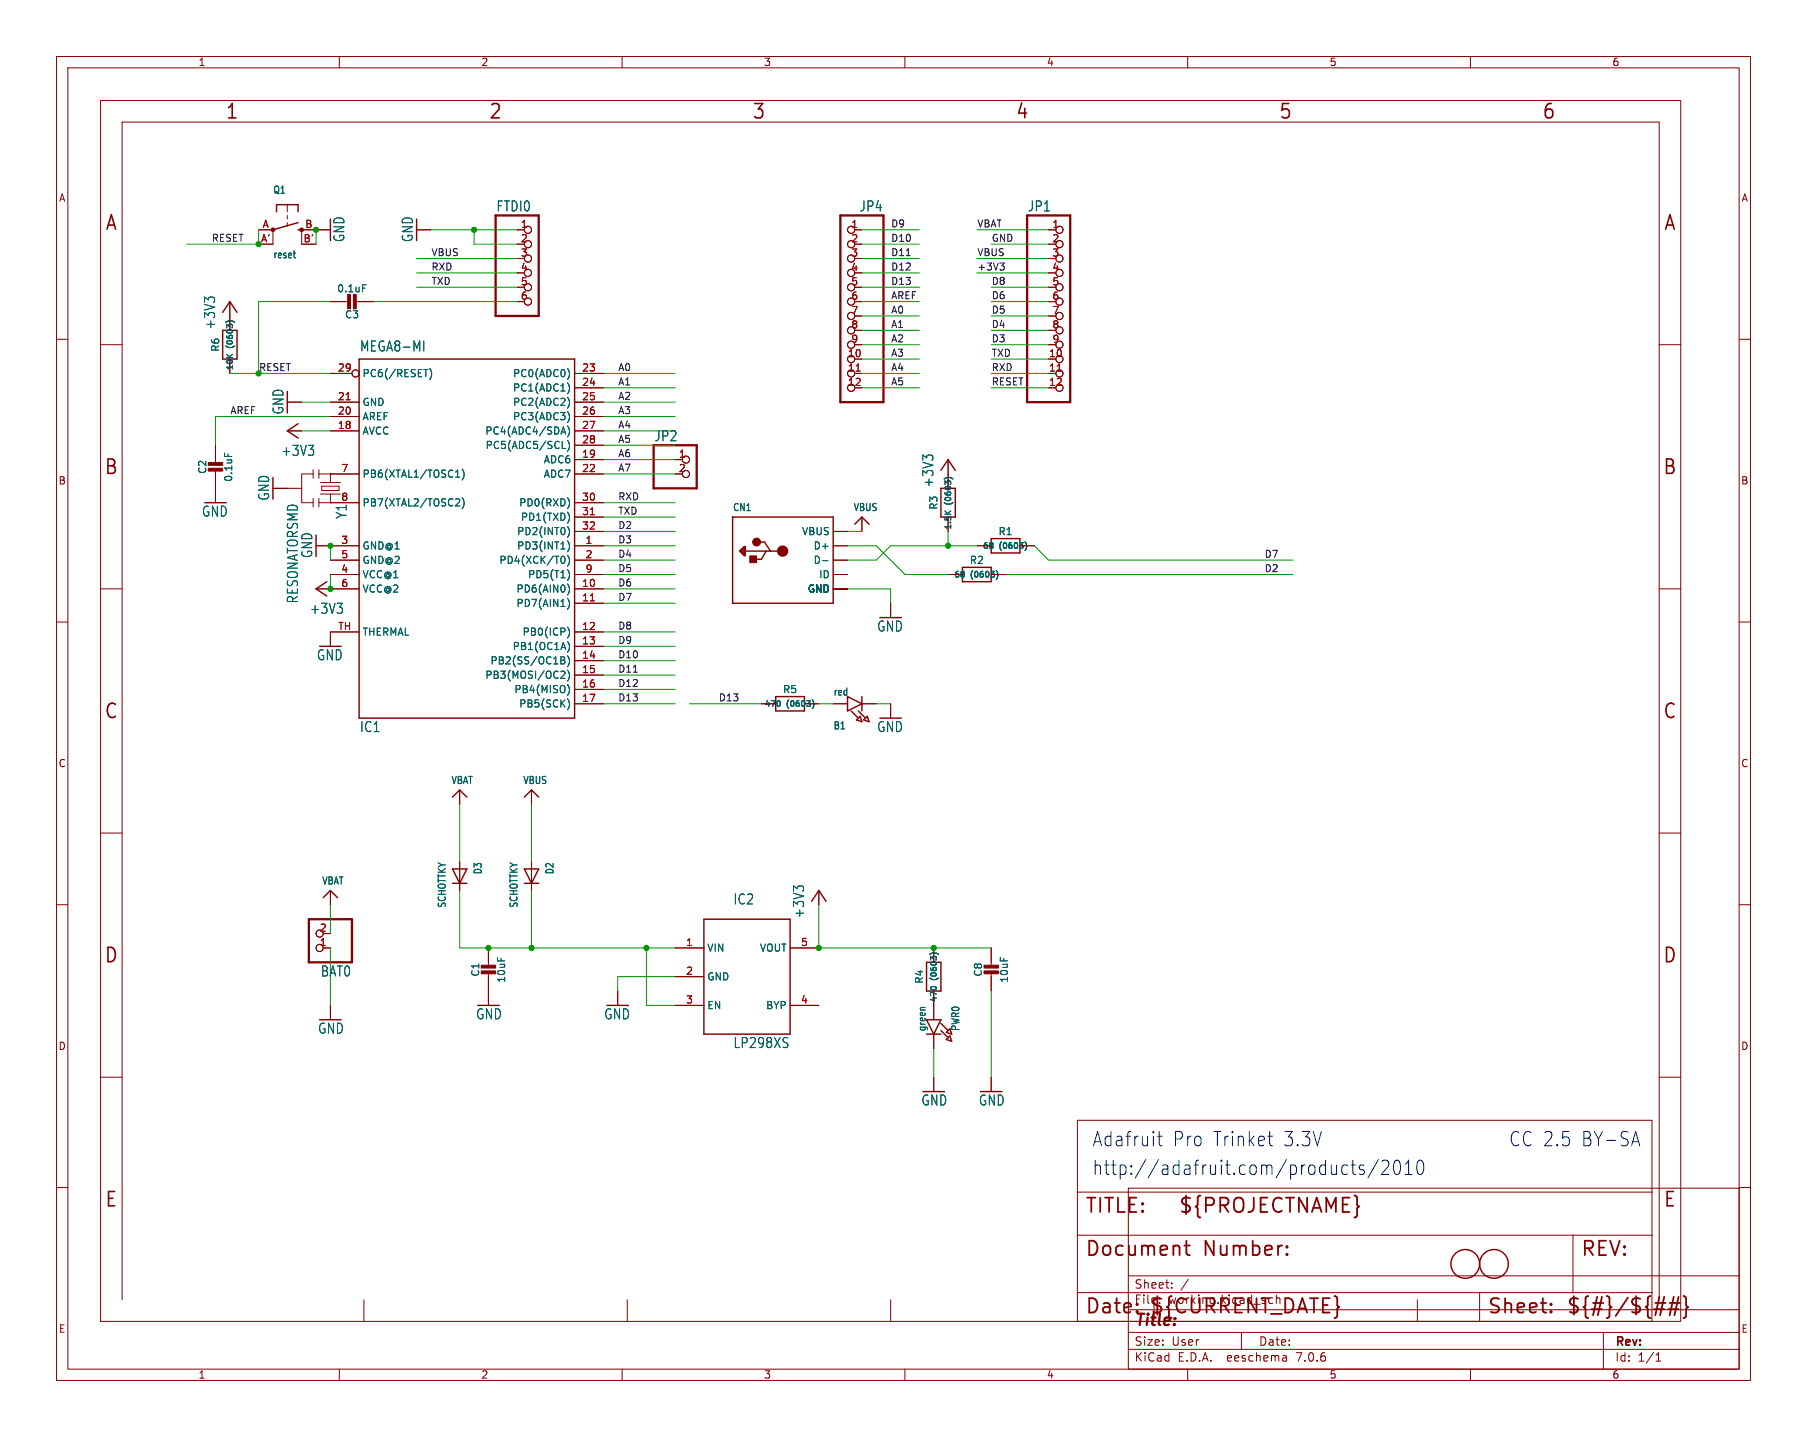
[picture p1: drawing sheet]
<svg xmlns="http://www.w3.org/2000/svg" width="320mm" height="254mm" viewBox="0 0 320 254" stroke-linecap="round" stroke-linejoin="round" font-family="sans-serif">
<g fill="none" stroke="#840000" stroke-width=".18">
<path d="M10 10h299.5v234.1h-299.5zM12 12h295.5v230.1h-295.5zM17.8 17.8h279.4v215.9h-279.4zM60 10v2M110 10v2M160 10v2M210 10v2M260 10v2M50.8 36.2v1.3M50.8 38.1v.6M50.8 39.4v.6M10 60h2"/>
<path d="M40.6 53.3v5.1M45.7 40.6h2.6v2.6h-2.6M58.4 40.6h-5.1v2.6h2.6M58.4 53.3h3.3M62.7 53.3h3.3M73.7 40.6h2.5M91.4 40.6h1.3M91.4 53.3h1.3M91.4 45.7h1.3M91.4 50.8h1.3M151.1 40.6h1.3M151.1 43.2h1.3"/>
<path d="M151.1 53.3h1.3M151.1 45.7h1.3M151.1 50.8h1.3M151.1 48.3h1.3M151.1 55.9h1.3M151.1 58.4h1.3M185.4 40.6h1.3M185.4 53.3h1.3M185.4 45.7h1.3M185.4 50.8h1.3M185.4 55.9h1.3M185.4 58.4h1.3"/>
<path d="M307.5 60h2M17.8 61h3.8M38.1 78.7v3.3M40.6 63.5v2.5M50.8 76.2h2.5M50.8 71.1h2.5M58.4 76.2h5.1M58.4 73.7h5.1M58.4 71.1h5.1M58.4 66h3.8M101.6 76.2h5.1M101.6 73.7h5.1"/>
<path d="M101.6 71.1h5.1M101.6 66h5.1M101.6 68.6h5.1M101.6 78.7h5.1M151.1 66h1.3M151.1 68.6h1.3M151.1 63.5h1.3M151.1 61h1.3M185.4 61h1.3M293.4 61h3.8M38.1 83.1v5.8M48.3 86.4h5"/>
<path d="M50.8 86.4h.1M55.4 83.8h-2.1v5.1h2.1M55.4 83.1v1.5M55.4 88.1v1.6M55.9 96.5h7.6M56.4 83.8h7.1M56.4 88.9h7.1M56.4 83.1v1.5M56.4 88.1v1.6M56.6 85.3h3.6M56.6 87.4h3.6M56.9 86h3v.7h-3z"/>
<path d="M58.4 83.8h.1M58.4 88.9h.1M58.4 99.1h5.1M58.4 83.8v1.5M58.4 87.4v1.5M101.6 96.5h5.1M101.6 81.3h5.1M101.6 99.1h5.1M101.6 83.8h5.1M101.6 88.9h5.1M101.6 91.4h5.1M101.6 94h5.1"/>
<path d="M119.4 81.3h1.2M147.3 96.5h2.6M147.3 99.1h2.6M147.3 94h2.6M152.4 91.4v2.6M167.6 81.3v5.1M167.6 91.4v2.6M172.7 96.5h2.6M180.3 96.5h2.6M10 110h2M17.8 104.1h3.8M55.9 104.1h7.6"/>
<path d="M58.4 101.6h5.1M63.5 111.8h-5.1v2.5M101.6 101.6h5.1M101.6 104.1h5.1M101.6 106.7h5.1M101.6 111.8h5.1M101.6 114.3h5.1M101.6 116.8h5.1M101.6 119.4h5.1M147.3 101.6h2.6M147.3 104.1h2.6M157.5 106.7v2.5"/>
<path d="M167.6 101.6h2.6M175.3 101.6h2.5M293.4 104.1h3.8M307.5 110h2M81.3 139.7v2.5M94 139.7v2.5M101.6 121.9h5.1M101.6 124.5h5.1M134.6 124.5h2.6M142.2 124.5h2.6M147.3 124.5h2.6M152.4 124.5h2.5"/>
<path d="M157.5 124.5v2.5M10 160h2M17.8 147.3h3.8M58.4 157.5v2.5M81.3 152.4v5.1M94 152.4v5.1M144.8 157.5v2.5M293.4 147.3h3.8M307.5 160h2M57.1 167.6h1.3M57.1 165.1h1.3M58.4 177.8v2.5"/>
<path d="M86.4 167.6v3.3M86.4 172v5.8M109.2 175.3v2.5M119.4 167.6h5.1M119.4 172.7h5.1M119.4 177.8h5.1M139.7 167.6h5.1M139.7 177.8h5.1M165.1 167.6v2.6M165.1 175.3v5M175.3 167.6v3.3M175.3 172v3.3"/>
<path d="M17.8 190.5h3.8M165.1 182.9v2.5M165.1 190.5v2.5M175.3 190.5v2.5M190.5 198.1h101.6v35.6h-101.6zM293.4 190.5h3.8M10 210h2M190.5 210.8h101.6M190.5 218.4h101.6M199.5 210.1h108v32h-108zM278.1 218.4v10.2M307.5 210h2"/>
<path d="M21.6 229.9v-208.3h271.8v208.3M64.3 229.9v3.8M110.9 229.9v3.8M157.5 229.9v3.8M190.5 228.6h101.6M199.5 238.6h108M199.5 235.6h108M199.5 231.6h108M199.5 225.6h108M207.2 227.7v.1M207.2 226.9v.1M210.1 226.2l-1.3 2"/>
<path d="M219.5 235.6v3M227.4 239.8l.1 .9M250.6 229.9v3.8M261.6 228.6v5.1M283.5 235.6v6.5M292.8 239.6l.5-.4v1.5M60 242.1v2M110 242.1v2M160 242.1v2M210 242.1v2M227.5 240.6l-.2 .1M227.5 240.1h-.2"/>
<path d="M260 242.1v2M292.8 240.7h.9"/>
<circle cx="93.3" cy="50.8" r=".63"/>
<circle cx="93.3" cy="53.3" r=".63"/>
<circle cx="93.3" cy="48.3" r=".63"/>
<circle cx="93.3" cy="43.2" r=".63"/>
<circle cx="93.3" cy="45.7" r=".63"/>
<circle cx="93.3" cy="40.6" r=".63"/>
<circle cx="150.5" cy="48.3" r=".63"/>
<circle cx="150.5" cy="40.6" r=".63"/>
<circle cx="150.5" cy="53.3" r=".63"/>
<circle cx="150.5" cy="58.4" r=".63"/>
<circle cx="150.5" cy="55.9" r=".63"/>
<circle cx="150.5" cy="50.8" r=".63"/>
<circle cx="150.5" cy="43.2" r=".63"/>
<circle cx="150.5" cy="45.7" r=".63"/>
<circle cx="187.3" cy="43.2" r=".63"/>
<circle cx="187.3" cy="45.7" r=".63"/>
<circle cx="187.3" cy="40.6" r=".63"/>
<circle cx="187.3" cy="53.3" r=".63"/>
<circle cx="187.3" cy="55.9" r=".63"/>
<circle cx="187.3" cy="58.4" r=".63"/>
<circle cx="187.3" cy="48.3" r=".63"/>
<circle cx="187.3" cy="50.8" r=".63"/>
<circle cx="62.9" cy="66" r=".63"/>
<circle cx="150.5" cy="63.5" r=".63"/>
<circle cx="150.5" cy="66" r=".63"/>
<circle cx="150.5" cy="61" r=".63"/>
<circle cx="150.5" cy="68.6" r=".63"/>
<circle cx="187.3" cy="63.5" r=".63"/>
<circle cx="187.3" cy="61" r=".63"/>
<circle cx="187.3" cy="66" r=".63"/>
<circle cx="187.3" cy="68.6" r=".63"/>
<circle cx="121.3" cy="83.8" r=".63"/>
<circle cx="121.3" cy="81.3" r=".63"/>
<circle cx="56.5" cy="165.1" r=".63"/>
<circle cx="56.5" cy="167.6" r=".63"/>
</g>
<g fill="none" stroke="#840000" stroke-width=".25">
<path d="M48.9 37.5v-1.3h3.8v1.3M52.7 39.4l-4.4 1.2M39.4 58.4h2.5v5.1h-2.5zM39.4 55.2l1.2-1.9 1.3 1.9M52.7 40.6h.6M52.7 74.9l-1.9 1.3 1.9 1.3M63.5 63.5h38.1v63.5h-38.1zM129.5 91.4h17.8v15.3h-17.8v-15.3M131 97.5l.4-.4v.8l-.2-.2v-.2M131.6 96.7h.2v1.6h-.2l-.8-.8zM131.6 96.7v1.4M131.8 97.5h6.6"/>
<path d="M134.2 95.9h1l1 1.6M135.5 97.5l-.9 1.4h-1.2M151.1 92.7l1.3-1.3 1.3 1.3M166.4 83.2l1.2-1.9 1.3 1.9M166.4 86.4h2.5v5h-2.5zM175.3 95.2h5v2.6h-5zM57.8 102.9l-1.9 1.2 1.9 1.3M170.2 100.3h5.1v2.6h-5.1zM137.2 123.2h5v2.5h-5zM149.9 123.2l2.5 1.3-2.5 1.2zM150.5 125.7l1.3 1.3M151.4 127.3l.7-.6 .3 .9z"/>
<path d="M151.8 125.7l1.2 1.3M152.4 123.2v2.5M152.7 127.3l.7-.6 .3 .9zM57.1 158.7l1.3-1.2 1.3 1.2M80 153.7h2.5l-1.2 2.5zM80 156.2h2.5M80 141l1.3-1.3 1.2 1.3M92.7 153.7h2.5l-1.2 2.5zM92.7 156.2h2.5M92.7 141l1.3-1.3 1.2 1.3M143.5 159.4l1.3-1.9 1.2 1.9M124.5 162.6h15.2v20.3h-15.2z"/>
<path d="M163.8 170.2h2.6v5.1h-2.6zM163.8 182.9h2.6M163.8 180.3h2.6l-1.3 2.6zM166.4 181l1.2 1.2M166.4 182.2l1.2 1.3M168 181.9l-.7 .7 1 .3M168 183.2l.3 .9-1-.3z"/>
<circle cx="259.1" cy="223.5" r="2.54"/>
<circle cx="264.2" cy="223.5" r="2.54"/>
</g>
<g fill="none" stroke="#006464" stroke-width=".18">
<path d="M36.8 53l-.6-.5v1M37 52.6h.8M51.9 44.8h.4M52.2 45.6h.1M64.1 50.3h.6M54.5 78.7h1l-.5 .7M55.4 79.6v.8M74.9 60.3v1.8M74.9 65.3h.8M76 65.2a1.46 1.46 0 0 1 0 1.9M99.3 76.4h.6M99.4 79.3h.6"/>
<path d="M99.6 75.5l.4 1.3M100.3 77.9a1.46 1.46 0 0 1 0 1.9M100.4 65.2a1.49 1.49 0 0 1 0 1.8M100.4 67.8a1.49 1.49 0 0 1 0 1.8M100.4 70.3a1.49 1.49 0 0 1 0 1.8M100.4 72.8a1.49 1.49 0 0 1 0 1.9M100.4 75.4a1.47 1.47 0 0 1-.1 1.9M39.7 80.1v.6M80.6 84.4h.7M80.7 88.2l.5 .1 .1 .3-.8 .9h.8M80.8 83.3l.1-.2v1.3M81.7 82.9a1.46 1.46 0 0 1 0 2"/>
<path d="M81.7 88a1.46 1.46 0 0 1 0 2M99.5 98.4a.68 .68 0 0 1 .4 .6 .68 .68 0 0 1-.4 .6M100.3 95.6a1.46 1.46 0 0 1 0 2M100.3 98.2a1.46 1.46 0 0 1 0 1.9M100.4 93.2a1.47 1.47 0 0 1-.1 1.8M100.5 88.3l.2 .6-.2 .8M100.6 91.1v.9M145.4 99.2h1M163.8 81l-.6-.5v.9M164 80.5h.8M59.6 106.7h.9l-.5 .7M60.5 107.5v.8"/>
<path d="M99.2 116.1l.6 .2v.2l-.2 .3M99.2 116.8h.4M99.4 118.7l.4 .1 .1 .3-.8 .9h.8M99.6 116.8l.3 .2-.1 .3-.6 .1M100.3 105.8a1.46 1.46 0 0 1 0 1.9M100.3 110.9a1.46 1.46 0 0 1 0 1.9M100.3 113.4a1.46 1.46 0 0 1 0 2M100.3 116a1.46 1.46 0 0 1 0 1.9M100.3 118.5a1.46 1.46 0 0 1 0 1.9M100.4 100.8a1.49 1.49 0 0 1 0 1.8M100.4 103.3a1.47 1.47 0 0 1-.1 1.9M100.4 121.1a1.49 1.49 0 0 1 0 1.8"/>
<path d="M100.4 123.6a1.47 1.47 0 0 1-.1 1.9M141 157.2l-.7-.5v.9M141.2 156.7h.7M139.1 183.5l.2 .1M139.2 184.6v.5"/>
</g>
<g fill="#840000" stroke="#840000" stroke-width=".18">
<path d="M36.8 82.8h2.6v.5h-2.6z"/>
<path d="M36.8 81.8h2.6v.5h-2.6z"/>
<path d="M132.6 98.3h1.2v1.2h-1.2z"/>
<path d="M62.5 52.1h.5v2.5h-.5z"/>
<path d="M61.5 52.1h.5v2.5h-.5z"/>
<path d="M174 171.7h2.5v.5h-2.5z"/>
<path d="M174 170.7h2.5v.5h-2.5z"/>
<path d="M85.1 171.7h2.5v.5h-2.5z"/>
<path d="M85.1 170.7h2.5v.5h-2.5z"/>
<circle cx="48.3" cy="40.6" r=".33"/>
<circle cx="53.3" cy="40.6" r=".33"/>
<circle cx="133.8" cy="95.9" r=".7"/>
</g>
<path d="M39.9 57a1.17 1.17 0 0 1 1.6 0M166.9 84.7a1.17 1.17 0 0 1 1.6 0M181.2 95.8a1.17 1.17 0 0 1 0 1.6M176.2 100.9a1.17 1.17 0 0 1 0 1.5M137.8 124l.2 .3-.2 .6M143.6 123.8a1.17 1.17 0 0 1 0 1.5M164.4 168.8a1.17 1.17 0 0 1 1.5 0M164.6 174.6l.3-.1 .6 .1" fill="none" stroke="#006464" stroke-width=".2"/>
<path d="M61.2 70.7h.7M151.4 65.6h.7M186.9 65.6h.8M104.4 91h.7M104.4 106.3h.7" fill="none" stroke="#a90000" stroke-width=".18"/>
<circle cx="138.4" cy="97.5" r=".5" fill="none" stroke="#840000" stroke-width="1"/>
<path d="M87.6 38.1h7.6v17.8h-7.6zM148.6 38.1h7.6v33h-7.6zM181.6 38.1h7.6v33h-7.6zM115.6 78.7h7.6v7.7h-7.6zM54.6 162.6h7.6v7.6h-7.6z" fill="none" stroke="#840000" stroke-width=".41"/>
<g fill="none" stroke="#840000" stroke-width=".32">
<path d="M209.8 219.4v2.2l.1 .2 .5 .2M201.1 231.9l.1 .1-.1 .1M209.4 220.3h1M227.6 221.7l.1 .1-.1 .2M227.6 221.7l-.2 .1 .2 .2M227.6 220.4v.2M227.6 221.7v.3M227.6 220.4l.1 .1-.1 .1M227.6 220.4l-.2 .1 .2 .1M274.2 231.9l.2 .1-.2 .1M274.2 231.9l-.1 .1 .1 .1M274.2 230.5v.3"/>
<path d="M274.2 231.9v.2M274.2 230.5l.2 .2-.2 .1M274.2 230.5l-.1 .2 .1 .1M292.4 231.5h1.9M292.7 230.4h1.8M294.3 229.3l-.8 3.3M295 231.5h1.8M295.2 230.4h1.8M296 229.3l-.8 3.3M296.8 229.3l-.7 3.3M297.6 229.2l.4 .1 .1 .3v1.2l.4 .4-.4 .3v1.2l-.1 .3-.4 .1"/>
</g>
<path d="M160.2 45.2h.8M176.8 46.5h.8l-.5 .5M177.3 47l.3 .2v.3l-.3 .3M112 118.9h.7" fill="none" stroke="#0f0f0f" stroke-width=".18"/>
<g fill="none" stroke="#0000c2" stroke-width=".18">
<path d="M204.7 200.9h.8M205 200.1v2.2l.1 .2 .4 .1M224.2 200.9h.8M224.6 202.5l.4 .1M238.1 206l.2 .1M238.3 207.6l-.2 .1M238.9 206h.8M239.2 205.2v2.1l.1 .3 .4 .1M241.2 206.1l-.6-.1a.44 .44 0 0 0-.3 .4 .44 .44 0 0 0 .3 .5h.3a.44 .44 0 0 1 .4 .4 .44 .44 0 0 1-.4 .4l-.6-.1M243.7 205.1l-1.8 3.2M244.3 205.4l.3-.2h.6a.72 .72 0 0 1 .3 1.1l-1.3 1.4h1.4M246.7 205.3a.49 .49 0 0 1 .5-.1 .49 .49 0 0 1 .3 .5 1.62 1.62 0 0 1-.4 2 .56 .56 0 0 1-.6-.5 2.27 2.27 0 0 1 .2-1.9z"/>
<path d="M248.5 207.7h1.2M248.5 205.9l.6-.7v2.5M250.8 205.3a.49 .49 0 0 1 .5-.1 .49 .49 0 0 1 .3 .5 1.62 1.62 0 0 1-.4 2 .56 .56 0 0 1-.6-.5 2.27 2.27 0 0 1 .2-1.9zM288.7 201.9h1M289.2 200.1l.7 2.5"/>
</g>
<g fill="none" stroke="#009600" stroke-width=".18">
<path d="M45.7 40.6v2.6h-12.7M55.9 40.6v2.6M58.4 53.3h-12.7v12.7M66 53.3h25.4M73.7 45.7h17.7M73.7 50.8h17.7M73.7 48.3h17.7M76.2 40.6h15.2M83.8 40.6v2.6h7.6M152.4 58.4h10.2M152.4 45.7h10.2M152.4 40.6h10.2"/>
<path d="M152.4 43.2h10.2M152.4 50.8h10.2M152.4 53.3h10.2M152.4 55.9h10.2M152.4 48.3h10.2M172.7 45.7h12.7M172.7 40.6h12.7M172.7 48.3h12.7M175.3 58.4h10.1M175.3 43.2h10.1M175.3 50.8h10.1M175.3 53.3h10.1"/>
<path d="M175.3 55.9h10.1M40.6 66h17.8M53.3 76.2h5.1M53.3 71.1h5.1M58.4 73.7h-20.3v5M106.7 66h12.7M106.7 68.6h12.7M106.7 73.7h12.7M106.7 78.7h12.7M106.7 76.2h12.7M106.7 71.1h12.7M152.4 66h10.2"/>
<path d="M152.4 68.6h10.2M152.4 61h10.2M152.4 63.5h10.2M175.3 66h10.1M175.3 68.6h10.1M175.3 61h10.1M175.3 63.5h10.1M58.4 96.5v2.6M106.7 96.5h12.7M106.7 99.1h12.7M106.7 94h12.7M106.7 88.9h12.7"/>
<path d="M106.7 83.8h12.7M106.7 81.3h12.7M106.7 91.4h12.7M149.9 96.5h5l5.1 5.1h7.6M149.9 94h2.5M167.6 94v2.5M172.7 96.5h-15.2l-2.6 2.6h-5M182.9 96.5l2.5 2.6h43.2M58.4 101.6v2.5M106.7 119.4h12.7M106.7 104.1h12.7M106.7 101.6h12.7"/>
<path d="M106.7 111.8h12.7M106.7 114.3h12.7M106.7 106.7h12.7M106.7 116.8h12.7M149.9 104.1h7.6v2.6M177.8 101.6h50.8M106.7 124.5h12.7M106.7 121.9h12.7M121.9 124.5h12.7M144.8 124.5h2.5M154.9 124.5h2.6M81.3 157.5v10.1h38.1"/>
<path d="M81.3 142.2v10.2M94 142.2v10.2M94 157.5v10.1M58.4 160v5.1M58.4 167.6v10.2M114.3 167.6v10.2h5.1M119.4 172.7h-10.2v2.6M144.8 160v7.6h30.5M175.3 175.3v15.2M165.1 185.4v5.1"/>
</g>
<g fill="#009600" stroke="#009600" stroke-width=".18">
<circle cx="114.3" cy="167.6" r=".46"/>
<circle cx="94" cy="167.6" r=".46"/>
<circle cx="86.4" cy="167.6" r=".46"/>
<circle cx="58.4" cy="104.1" r=".46"/>
<circle cx="58.4" cy="96.5" r=".46"/>
<circle cx="83.8" cy="40.6" r=".46"/>
<circle cx="144.8" cy="167.6" r=".46"/>
<circle cx="165.1" cy="167.6" r=".46"/>
<circle cx="167.6" cy="96.5" r=".46"/>
<circle cx="45.7" cy="43.2" r=".46"/>
<circle cx="45.7" cy="66" r=".46"/>
<circle cx="55.9" cy="40.6" r=".46"/>
</g>
<g font-size="3.5" fill="#840000">
<text x="39.8" y="21.4">1</text>
<text x="86.3" y="21.4">2</text>
<text x="132.9" y="21.4">3</text>
<text x="179.5" y="21.4">4</text>
<text x="226" y="21.4">5</text>
<text x="272.6" y="21.4">6</text>
<text x="18.5" y="41.1">A</text>
<text x="294.1" y="41.1">A</text>
<text x="18.3" y="84.2">B</text>
<text x="293.9" y="84.2">B</text>
<text x="18.3" y="127.4">C</text>
<text x="293.9" y="127.4">C</text>
<text x="18.3" y="170.6">D</text>
<text x="293.9" y="170.6">D</text>
<text x="18.5" y="213.8">E</text>
<text x="191.8" y="214.9">TITLE:</text>
<text x="208.3" y="214.9">${PROJECTNAME}</text>
<text x="294" y="213.8">E</text>
<text x="191.8" y="222.5">Document</text>
<text x="212.8" y="222.5">Number:</text>
<text x="279.4" y="222.5">REV:</text>
<text x="191.8" y="232.7">Date:</text>
<text x="203.2" y="232.7">${CURRENT_DATE}</text>
<text x="262.9" y="232.7">Sheet:</text>
<text x="276.9" y="232.7">${#}/${##}</text>
</g>
<g font-size="3.5" fill="#0000c2">
<text x="193" y="203">Adafruit</text>
<text x="207.3" y="203">Pro Trinket</text>
<text x="226.8" y="203">3.3V</text>
<text x="266.7" y="203">CC 2.5</text>
<text x="279.5" y="203">BY-SA</text>
<text x="193" y="208">http://adafruit.com/products/2010</text>
</g>
<text font-size="2.8" fill="#840000" x="200.5" y="235">Title:</text>
<g font-size="2.5" fill="#006464">
<text x="87.7" y="37.6">FTDI0</text>
<text x="151.9" y="37.6">JP4</text>
<text x="181.7" y="37.6">JP1</text>
<text x="61.1" y="42.9" transform="rotate(-90 61.1 42.9)">GND</text>
<text x="73.2" y="42.9" transform="rotate(-90 73.2 42.9)">GND</text>
<text x="38.2" y="58.4" transform="rotate(-90 38.2 58.4)">+3V3</text>
<text x="63.6" y="62.4">MEGA8-MI</text>
<text x="50.4" y="73.4" transform="rotate(-90 50.4 73.4)">GND</text>
<text x="49.6" y="80.8">+3V3</text>
<text x="115.6" y="78.2">JP2</text>
<text x="47.8" y="88.6" transform="rotate(-90 47.8 88.6)">GND</text>
<text x="165.2" y="86.3" transform="rotate(-90 165.2 86.3)">+3V3</text>
<text x="35.6" y="91.6">GND</text>
<text x="61.5" y="91.8" transform="rotate(-90 61.5 91.8)">Y1</text>
<text x="55.4" y="98.8" transform="rotate(-90 55.4 98.8)">GND</text>
<text x="52.9" y="106.8" transform="rotate(-90 52.9 106.8)">RESONATORSMD</text>
<text x="54.7" y="108.8">+3V3</text>
<text x="155" y="111.9">GND</text>
<text x="55.9" y="117">GND</text>
<text x="63.6" y="129.7">IC1</text>
<text x="155" y="129.7">GND</text>
<text x="129.6" y="160.2">IC2</text>
<text x="142.4" y="162.5" transform="rotate(-90 142.4 162.5)">+3V3</text>
<text x="56.6" y="172.9">BAT0</text>
<text x="56.1" y="183">GND</text>
<text x="84.1" y="180.5">GND</text>
<text x="106.7" y="180.5">GND</text>
<text x="129.6" y="185.6">LP298XS</text>
<text x="162.8" y="195.7">GND</text>
<text x="173" y="195.7">GND</text>
</g>
<g font-size="2.1" fill="#840000">
<text x="200.5" y="230.8">File:</text>
<text x="200.5" y="228.1">Sheet:</text>
<text x="206.6" y="230.8">working.kicad_sch</text>
<text x="200.5" y="238.2">Size:</text>
<text x="207.2" y="238.2">User</text>
<text x="222.5" y="238.2">Date:</text>
<text x="285.5" y="238.4">Rev:</text>
<text x="200.5" y="241">KiCad</text>
<text x="208.2" y="241">E.D.A.</text>
<text x="217.1" y="241">eeschema</text>
<text x="229.5" y="241">7.0.6</text>
<text x="285.5" y="241">Id:</text>
<text x="289.6" y="241">1/1</text>
</g>
<g font-size="1.8" fill="#840000">
<text x="35" y="11.9">1</text>
<text x="85" y="11.9">2</text>
<text x="135" y="11.9">3</text>
<text x="185" y="11.9">4</text>
<text x="235" y="11.9">5</text>
<text x="285" y="11.9">6</text>
<text x="10.3" y="35.9">A</text>
<text x="307.9" y="35.9">A</text>
<text x="10.3" y="85.9">B</text>
<text x="307.8" y="85.9">B</text>
<text x="10.3" y="135.9">C</text>
<text x="307.8" y="135.9">C</text>
<text x="10.3" y="185.9">D</text>
<text x="307.8" y="185.9">D</text>
<text x="10.3" y="235.9">E</text>
<text x="307.8" y="235.9">E</text>
<text x="35" y="244">1</text>
<text x="85" y="244">2</text>
<text x="135" y="244">3</text>
<text x="185" y="244">4</text>
<text x="235" y="244">5</text>
<text x="285" y="244">6</text>
</g>
<g font-size="1.8" fill="#006464">
<text x="48.2" y="34.5">Q1</text>
<text x="48.2" y="45.9">reset</text>
<text x="59.5" y="51.9">0.1uF</text>
<text x="60.9" y="56.5">C3</text>
<text x="39" y="62.3" transform="rotate(-90 39 62.3)">R6</text>
<text x="64" y="72">GND</text>
<text x="64" y="66.9">PC6(/RESET)</text>
<text x="90.6" y="66.9">PC0(ADC0)</text>
<text x="90.6" y="69.4">PC1(ADC1)</text>
<text x="90.6" y="72">PC2(ADC2)</text>
<text x="64" y="77.1">AVCC</text>
<text x="64" y="74.5">AREF</text>
<text x="85.7" y="77.1">PC4(ADC4/SDA)</text>
<text x="90.6" y="74.5">PC3(ADC3)</text>
<text x="36.7" y="83.9" transform="rotate(-90 36.7 83.9)">C2</text>
<text x="85.8" y="79.6">PC5(ADC5/SCL)</text>
<text x="96.1" y="82.1">ADC6</text>
<text x="41.3" y="85.3" transform="rotate(-90 41.3 85.3)">0.1uF</text>
<text x="64" y="84.7">PB6(XTAL1/TOSC1)</text>
<text x="64" y="89.8">PB7(XTAL2/TOSC2)</text>
<text x="91.7" y="89.8">PD0(RXD)</text>
<text x="96.1" y="84.7">ADC7</text>
<text x="91.3" y="94.8">PD2(INT0)</text>
<text x="92" y="92.3">PD1(TXD)</text>
<text x="129.5" y="90.6">CN1</text>
<text x="141.7" y="94.8">VBUS</text>
<text x="150.8" y="90.6">VBUS</text>
<text x="166" y="90.2" transform="rotate(-90 166 90.2)">R3</text>
<text x="176.5" y="94.8">R1</text>
<text x="64" y="97.4">GND@1</text>
<text x="64" y="99.9">GND@2</text>
<text x="88.2" y="99.9">PD4(XCK/T0)</text>
<text x="91.3" y="97.4">PD3(INT1)</text>
<text x="143.8" y="97.4">D+</text>
<text x="143.8" y="99.9">D-</text>
<text x="171.4" y="99.9">R2</text>
<text x="64" y="102.5">VCC@1</text>
<text x="64" y="105">VCC@2</text>
<text x="91.2" y="105">PD6(AIN0)</text>
<text x="91.2" y="107.5">PD7(AIN1)</text>
<text x="93.3" y="102.5">PD5(T1)</text>
<text x="142.7" y="105">GND</text>
<text x="144.7" y="102.5">ID</text>
<text x="64" y="112.6">THERMAL</text>
<text x="92.3" y="112.6">PB0(ICP)</text>
<text x="86.6" y="117.7">PB2(SS/OC1B)</text>
<text x="90.5" y="115.2">PB1(OC1A)</text>
<text x="85.7" y="120.2">PB3(MOSI/OC2)</text>
<text x="90.8" y="122.8">PB4(MISO)</text>
<text x="91.7" y="125.3">PB5(SCK)</text>
<text x="138.4" y="122.8">R5</text>
<text x="147.3" y="123.2">red</text>
<text x="147.3" y="129.2">B1</text>
<text x="79.7" y="138.9">VBAT</text>
<text x="92.4" y="138.9">VBUS</text>
<text x="85.4" y="154.7" transform="rotate(-90 85.4 154.7)">D3</text>
<text x="98.1" y="154.7" transform="rotate(-90 98.1 154.7)">D2</text>
<text x="56.9" y="156.6">VBAT</text>
<text x="79" y="160.6" transform="rotate(-90 79 160.6)">SCHOTTKY</text>
<text x="91.7" y="160.6" transform="rotate(-90 91.7 160.6)">SCHOTTKY</text>
<text x="84.9" y="172.8" transform="rotate(-90 84.9 172.8)">C1</text>
<text x="89.5" y="173.9" transform="rotate(-90 89.5 173.9)">10uF</text>
<text x="125" y="168.5">VIN</text>
<text x="125" y="173.6">GND</text>
<text x="134.3" y="168.5">VOUT</text>
<text x="173.8" y="172.8" transform="rotate(-90 173.8 172.8)">C8</text>
<text x="178.4" y="173.9" transform="rotate(-90 178.4 173.9)">10uF</text>
<text x="125" y="178.7">EN</text>
<text x="135.4" y="178.7">BYP</text>
<text x="163.4" y="174.1" transform="rotate(-90 163.4 174.1)">R4</text>
<text x="163.9" y="182.5" transform="rotate(-90 163.9 182.5)">green</text>
<text x="169.8" y="182.4" transform="rotate(-90 169.8 182.4)">PWR0</text>
</g>
<g font-size="1.8" fill="#a90000">
<text x="46.3" y="40.4">A</text>
<text x="53.9" y="40.4">B</text>
<text x="92" y="40.4">1</text>
<text x="150.4" y="40.4">1</text>
<text x="186" y="40.4">1</text>
<text x="46" y="42.9">A'</text>
<text x="53.6" y="42.9">B'</text>
<text x="92" y="42.9">2</text>
<text x="92" y="45.5">3</text>
<text x="150.4" y="42.9">2</text>
<text x="150.4" y="45.5">3</text>
<text x="186" y="42.9">2</text>
<text x="186" y="45.5">3</text>
<text x="92" y="48">4</text>
<text x="92" y="50.5">5</text>
<text x="92" y="53.1">6</text>
<text x="150.4" y="48">4</text>
<text x="150.4" y="50.5">5</text>
<text x="150.4" y="53.1">6</text>
<text x="186" y="48">4</text>
<text x="186" y="50.5">5</text>
<text x="186" y="53.1">6</text>
<text x="150.4" y="55.6">7</text>
<text x="150.4" y="58.2">8</text>
<text x="186" y="55.6">7</text>
<text x="186" y="58.2">8</text>
<text x="59.6" y="65.8">29</text>
<text x="102.8" y="65.8">23</text>
<text x="149.8" y="63.2">10</text>
<text x="149.8" y="65.8">11</text>
<text x="150.4" y="60.7">9</text>
<text x="185.4" y="63.2">10</text>
<text x="185.4" y="65.8">11</text>
<text x="186" y="60.7">9</text>
<text x="59.6" y="70.9">21</text>
<text x="102.8" y="68.3">24</text>
<text x="102.8" y="70.9">25</text>
<text x="149.8" y="68.3">12</text>
<text x="185.4" y="68.3">12</text>
<text x="59.6" y="75.9">18</text>
<text x="59.6" y="73.4">20</text>
<text x="102.8" y="73.4">26</text>
<text x="102.8" y="75.9">27</text>
<text x="60.3" y="83.6">7</text>
<text x="102.8" y="81">19</text>
<text x="102.8" y="83.6">22</text>
<text x="102.8" y="78.5">28</text>
<text x="119.9" y="81">1</text>
<text x="119.9" y="83.6">2</text>
<text x="60.3" y="88.6">8</text>
<text x="102.8" y="88.6">30</text>
<text x="102.8" y="91.2">31</text>
<text x="102.8" y="93.7">32</text>
<text x="60.3" y="96.3">3</text>
<text x="60.3" y="101.3">4</text>
<text x="60.3" y="98.8">5</text>
<text x="103.4" y="96.3">1</text>
<text x="103.4" y="98.8">2</text>
<text x="103.4" y="101.3">9</text>
<text x="60.3" y="103.9">6</text>
<text x="102.8" y="103.9">10</text>
<text x="102.8" y="106.4">11</text>
<text x="59.7" y="111.5">TH</text>
<text x="102.8" y="111.5">12</text>
<text x="102.8" y="114">13</text>
<text x="102.8" y="116.6">14</text>
<text x="102.8" y="119.1">15</text>
<text x="102.8" y="121.7">16</text>
<text x="102.8" y="124.2">17</text>
<text x="56.4" y="167.4">1</text>
<text x="56.4" y="164.8">2</text>
<text x="121.2" y="167.4">1</text>
<text x="141.5" y="167.4">5</text>
<text x="121.2" y="172.5">2</text>
<text x="121.2" y="177.5">3</text>
<text x="141.5" y="177.5">4</text>
</g>
<g font-size="1.7" fill="#0f0f0f">
<text x="157.5" y="40.3">D9</text>
<text x="172.7" y="40.3">VBAT</text>
<text x="37.3" y="42.8">RESET</text>
<text x="76.2" y="47.9">RXD</text>
<text x="76.2" y="45.4">VBUS</text>
<text x="157.5" y="42.8">D10</text>
<text x="157.5" y="47.9">D12</text>
<text x="157.5" y="45.4">D11</text>
<text x="172.7" y="47.9">+3V3</text>
<text x="172.7" y="45.4">VBUS</text>
<text x="175.3" y="42.8">GND</text>
<text x="76.2" y="50.5">TXD</text>
<text x="157.5" y="53">AREF</text>
<text x="157.5" y="50.5">D13</text>
<text x="175.3" y="53">D6</text>
<text x="175.3" y="50.5">D8</text>
<text x="157.5" y="55.5">A0</text>
<text x="157.5" y="58.1">A1</text>
<text x="175.3" y="55.5">D5</text>
<text x="175.3" y="58.1">D4</text>
<text x="45.7" y="65.7">RESET</text>
<text x="109.2" y="65.7">A0</text>
<text x="157.5" y="63.2">A3</text>
<text x="157.5" y="65.7">A4</text>
<text x="157.5" y="60.6">A2</text>
<text x="175.3" y="65.7">RXD</text>
<text x="175.3" y="60.6">D3</text>
<text x="175.3" y="63.2">TXD</text>
<text x="109.2" y="68.2">A1</text>
<text x="109.2" y="70.8">A2</text>
<text x="157.5" y="68.2">A5</text>
<text x="175.3" y="68.2">RESET</text>
<text x="40.6" y="73.3">AREF</text>
<text x="109.2" y="73.3">A3</text>
<text x="109.2" y="75.9">A4</text>
<text x="109.2" y="78.4">A5</text>
<text x="109.2" y="80.9">A6</text>
<text x="109.2" y="83.5">A7</text>
<text x="109.2" y="88.6">RXD</text>
<text x="109.2" y="91.1">TXD</text>
<text x="109.2" y="93.6">D2</text>
<text x="109.2" y="101.3">D5</text>
<text x="109.2" y="96.2">D3</text>
<text x="109.2" y="98.7">D4</text>
<text x="223.5" y="98.7">D7</text>
<text x="223.5" y="101.3">D2</text>
<text x="109.2" y="103.8">D6</text>
<text x="109.2" y="106.3">D7</text>
<text x="109.2" y="111.4">D8</text>
<text x="109.2" y="114">D9</text>
<text x="109.2" y="119">D11</text>
<text x="109.2" y="116.5">D10</text>
<text x="109.2" y="121.6">D12</text>
<text x="109.2" y="124.1">D13</text>
<text x="127" y="124.1">D13</text>
</g>
<g font-size="1.4" fill="#006464">
<text x="41.5" y="65.6" transform="rotate(-90 41.5 65.6)">10K</text>
<text x="41.5" y="61.5" transform="rotate(-90 41.5 61.5)">(0603)</text>
<text x="168.5" y="89.2" transform="rotate(-90 168.5 89.2)">(0603)</text>
<text x="168.5" y="93.8" transform="rotate(-90 168.5 93.8)">1.5K</text>
<text x="173.6" y="97.3">68</text>
<text x="176.7" y="97.3">(0603)</text>
<text x="168.5" y="102.4">68</text>
<text x="171.7" y="102.4">(0603)</text>
<text x="135" y="125.3">470</text>
<text x="139.1" y="125.3">(0603)</text>
<text x="165.9" y="173.3" transform="rotate(-90 165.9 173.3)">(0603)</text>
<text x="165.9" y="177.4" transform="rotate(-90 165.9 177.4)">470</text>
</g>
</svg>
